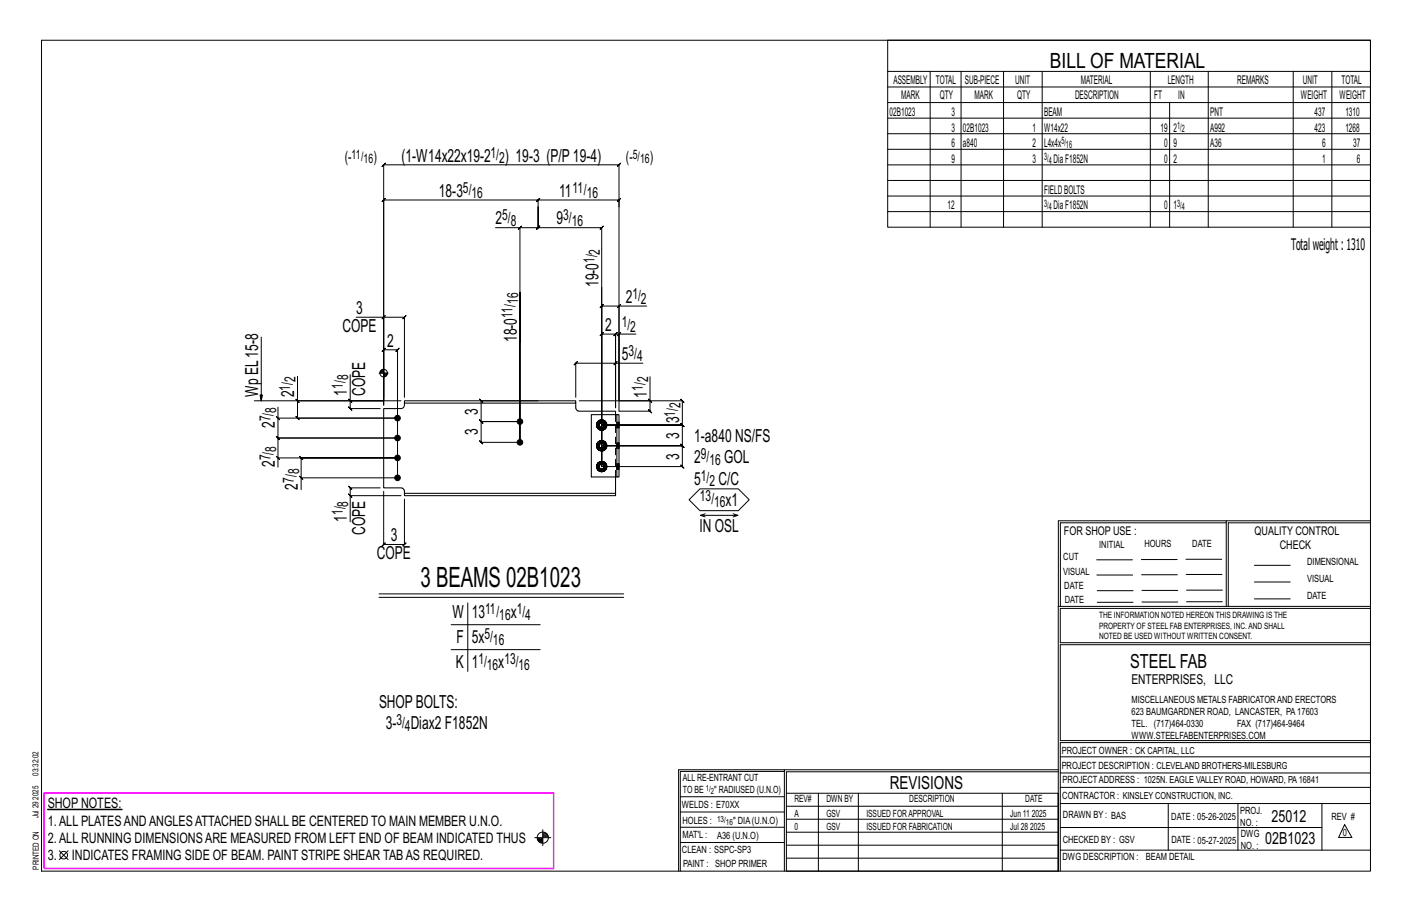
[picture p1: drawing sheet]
<svg xmlns="http://www.w3.org/2000/svg" width="432mm" height="279mm" viewBox="0 0 432 279" stroke-linecap="round" stroke-linejoin="round" font-family="sans-serif">
<g fill="#000" stroke="#000" stroke-width=".31">
<path d="M14.6 247.4h22.7v.1h-22.7z"/>
<circle cx="121.6" cy="127.8" r=".86"/>
<circle cx="121.6" cy="133.9" r=".86"/>
<circle cx="121.6" cy="140" r=".86"/>
<circle cx="159" cy="135.2" r=".86"/>
<circle cx="159" cy="128.9" r=".86"/>
<circle cx="121.6" cy="146.1" r=".86"/>
</g>
<g fill="none" stroke="#000" stroke-width=".31">
<path d="M12.7 12.3h406.4v254h-406.4zM271.5 12.3h147.6v57.2h-147.6zM271.5 21.8h147.6M271.5 26.6h147.6M271.5 31.4h147.6M271.5 36.1h147.6M284.5 21.8v47.7M293.9 21.8v47.7M306.9 21.8v47.7M318.7 21.8v47.7M351.8 21.8v47.7M357.7 31.4v38.1"/>
<path d="M369.5 21.8v47.7M395.5 21.8v47.7M407.3 21.8v47.7M271.5 40.9h147.6M271.5 45.6h147.6M271.5 50.4h147.6M271.5 55.2h147.6M271.5 59.9h147.6M151.5 69.6h7.5v65.6v-45.9v15.3M159 69.6h5.6l-.5 .5 1-1-.5 .5v-6.3v6.3l-.5 .5 1-1-.5 .5h19.4l-.5 .5 1-1-.5 .5v73v-49l-.5 .5 1-1-.5 .5h5.3M159.5 69.1l-1 1zM164.1 61.6l1-1z"/>
<path d="M164.6 63.3v-2.2l.5-.5-1 1 .5-.5h-47.3l.5-.5-1 1 .5-.5v62.7v-26.8h-8.4M164.6 61.1h24.7l-.5 .5 1-1-.5 .5v2.2M271.5 64.7h147.6M116.8 97.5l1-1zM117.3 97h6.4l-.5 .5 1-1-.5 .5v24.5M184 87.8v54.8M189.3 93.6l.5-.5-1 1zM197.7 93.6h-8.4v28.9M79.9 103.1v19.4l-.4-1.7h.8l-.4 1.7M91 115.1v7.4h26.3v-72.1l-.5 .5 1-1-.5 .5h72l-.5 .5 1-1-.5 .5v72.1h19.4l-.5-.5 1 1-.5-.5v7.4l-.5-.5 1 1-.5-.5h-24.7h24.7l-.5-.5 1 1-.5-.5v6.4l-.5-.5 1 1-.5-.5h-24.7h24.7l-.5-.5 1 1-.5-.5v6.3l-.5-.5 1 1-.5-.5h-24.7M107.1 114.5v8h15.5M115.9 114.1h2.8"/>
<path d="M116.3 113.6v.5M116.5 113.3v.8M116.7 113.1v1M116.9 113v1.1M117.1 112.9v1.2M117.3 112.7v8.8M117.5 114.1v1.1M117.8 114.1v1M118 114.1v.9M118.2 114.1v.8M118.4 114.1v.4M187.7 111.5l1-1z"/>
<path d="M188.2 111h-12.1l.5-.5-1 1 .5-.5v10.5M188.8 102.6l1-1zM189.3 102.1h-1.1l.5-.5-1 1 .5-.5v22.5M194.5 102.1h-5.2v23.6h9.5l.5 .5-1-1 .5 .5v-3.2M196.6 111h-8.4v13.6M198.8 115.2v7.3h-21.7M77.8 122.5h39.5v-15.6l-.5 .5 1-1-.5 .5h4.3l-.5 .5 1-1-.5 .5v39.2h-29.5v3.6M84.5 139.5l1 1zM84.5 127.3l1 1zM85 127.8v6.1l-.5-.5 1 1-.5-.5h36.6h-36.6l-.5-.5 1 1-.5-.5v6.1M90.5 122l1 1zM91 122.5v5.3l-.5-.5 1 1-.5-.5h30.6h-36.6v-3.3"/>
<path d="M106.6 122l1 1zM107.1 122.5v2.4l-.5-.5 1 1-.5-.5h9.2M164.6 122.5h-17.5l-.5-.5 1 1-.5-.5v6.4l-.5-.5 1 1-.5-.5h11.9h-11.9l-.5-.5 1 1-.5-.5v6.3l-.5-.5 1 1-.5-.5h11.9M182.5 129.9h.5M182.5 136.3h.5M182.6 129.3l.5 .2-.1 .4M182.6 135.7l.5 .2-.1 .4M182.9 131l.5 .3M182.9 137.4l.5 .3M183 129.9l.1 .4-.5 .2M183 136.3l.1 .4-.5 .2M183.1 129.5l.2-.3-.4-.3a1.52 1.52 0 0 0 0 2.1l.4-.3-.2-.4"/>
<path d="M183.1 135.9l.2-.3-.4-.4a1.52 1.52 0 0 0 0 2.2l.4-.4-.2-.3M183.3 130.7l.3 .2-.2 .4 .6 .1M183.3 137l.3 .2-.2 .5 .6 .1M183.4 128.5l-.5 .4M183.4 134.9l-.5 .3M183.6 130.9l.4 .1v.4l.6-.1M183.6 137.2l.4 .1v.5l.6-.1M184 128.4l-.6 .1 .2 .5-.3 .2M184 128.9l.4 .1 .2-.5 .5 .4-.4 .3M184 134.8l-.6 .1 .2 .4-.3 .3M184 135.3h.4l.2-.4 .5 .3-.4 .4M184.4 129l.3 .2 .3 .7h.5l-.1 .6"/>
<path d="M184.4 135.3l.3 .3 .3 .7h.5l-.1 .6M184.6 128.5l-.6-.1v.5l-.4 .1M184.6 134.9l-.6-.1v.5h-.4M184.7 130.7l.4 .3-.5 .3-.2-.4-.4 .1M184.7 137l.4 .4-.5 .3-.2-.5-.4 .1M184.9 130.3l.5 .2-.3 .5M184.9 136.7l.5 .2-.3 .5M185 129.9l-.3 .8-.3 .2M185 136.3l-.3 .7-.3 .2M185.1 128.9l.3 .4-.5 .2M185.1 135.2l.3 .5-.5 .2M185.4 129.3l.1 .6"/>
<path d="M185.4 135.7l.1 .6M188.2 124.6v-22.5l.5-.5-1 1 .5-.5h-4.2l.5-.5-1 1 .5-.5v40.5M198.3 122l1 1zM85 142.8v-2.8h36.6h-29.5l-.5-.5 1 1-.5-.5v6.1M91.6 145.6l1 1zM106.6 151l1 1zM116.3 149.1h-9.2l-.5-.5 1 1-.5-.5v2.4M117.3 150.2v16.2l-.5 .5 1-1-.5 .5h6.4l-.5 .5 1-1-.5 .5v-13.8M122.6 151.5h-15.5v8M182.5 142.6h.5M182.6 142l.5 .2-.1 .4M182.9 143.7l.5 .3"/>
<path d="M183 142.6l.1 .4-.5 .2M183.1 142.2l.2-.3-.4-.3a1.52 1.52 0 0 0 0 2.1l.4-.3-.2-.4M183.3 143.4l.3 .2-.2 .4 .6 .1M183.4 141.2l-.5 .4M183.6 143.6l.4 .1v.4l.6-.1M184 141.1l-.6 .1 .2 .5-.3 .2M184 141.6l.4 .1 .2-.5 .5 .4-.4 .3M184.4 141.7l.3 .2 .3 .7h.5l-.1 .6M184.6 141.2l-.6-.1v.5l-.4 .1M184.7 143.4l.4 .3-.5 .3-.2-.4-.4 .1M184.9 143l.5 .2-.3 .5M185 142.6l-.3 .8-.3 .2"/>
<path d="M185.1 141.6l.3 .4-.5 .2M185.4 142l.1 .6M214 149.4h11.8l3.3 3.4-3.3 3.3h-11.8l-3.3-3.3zM214.2 157.5h11.4l-1.4 .5M215.6 157.1l-1.4 .4 1.4 .5M224.2 157.1l1.4 .4M375 159.8h-50.7v25.6M375 159.2h-51.3l-.1 107.1M419.1 159.2h-44.1v26.2M419.1 159.8h-43.5v25.6M335.4 171.1h10.9M335.4 175.8h11"/>
<path d="M349 171h11M349.1 175.7h11M362.7 171h10.9M362.7 175.6h11M383.6 172.8h11M383.6 177.9h11M115.9 181.5h74.8M115.9 182.6h74.8M138 191h27.2M138 198.6h27.2M143.1 184.3v21M323.7 185.4h95.4"/>
<path d="M335.5 184.1h11M335.5 180.6h11M349.2 184h11M349.2 180.5h11M362.9 180.4h10.9M362.9 184h10.9M383.6 183.1h11M419.1 186h-94.9v10.5h94.9M419.1 197.1h-94.9v29.3h94.9v.6h-94.9v39.3M239.9 235.8h-31.9v30.5M239.9 235.3h-32.4v31M323.6 235.3h-83.7v31"/>
<path d="M323.6 235.9h-83.1v6.6M324.2 236.3h94.9M324.2 231.4h94.9M163.5 256.1h4.9M164.3 256.4h1.7M164.4 256.6h1.6M164.5 256.9h1.5M164.7 257.2h1.3M165 257.5h1M166 253.6v4.9M166 254.6h.9M166 255.8h1.7"/>
<path d="M166 254.9h1.3M166 255.2h1.5M166 255.5h1.6M208 252.9h31.9M208 257.5h31.9M208 243.6h31.9M208 248.2h31.9M240.5 242.5h83.1v23.8h-83.1zM240.5 258.4h83.1M240.5 254.4h83.1M240.5 250.4h83.1M240.5 246.5h83.1"/>
<path d="M250.3 242.5v23.8M262.5 242.5v23.8M306.5 242.5v23.8M324.2 253h80.1M324.2 245.6h94.9M324.2 259.9h94.9M324.2 240.7h94.9M357.3 245.6v14.3M378.6 245.6v14.3M404.3 245.6v14.3M411.2 252.1l2.2 3.9h-4zM18.1 260.1l2.7 2.7"/>
<path d="M20.8 260.1l-2.7 2.7M240.5 262.3h83.1"/>
<circle cx="117.3" cy="114.1" r="1.16"/>
<circle cx="166" cy="256.1" r="1.71"/>
<circle cx="19.5" cy="261.4" r="1.17"/>
</g>
<path d="M13.5 242.4h155.8v23.1h-155.8z" fill="none" stroke="#f0f" stroke-width=".5"/>
<path d="M123.7 122.5h52.4v.7h-52.4zM123.7 123.2a1.26 1.26 0 0 1-1.1 1.7h-5.3v24.2l5.7 .1 .6 .6 .1 1M176.1 123.2v1.6a1.02 1.02 0 0 0 1 .9h11.1v1.1M188.6 126.8h.7v19h-.7zM188.6 126.8h-7.8v19h7.8M123.7 150.8h64.5v.7h-64.5zM188.2 145.8v5" fill="none" stroke="#000" stroke-width=".32"/>
<g fill="none" stroke="#000" stroke-width=".31" stroke-dasharray="2 1.4">
<path d="M182.4 129.9l.1 .6zM182.4 136.3l.1 .6zM182.5 129.9l.1 .6zM182.5 129.9l.7-1.3-.7 1.3 .7 1.4-.7-1.4h.5M182.5 136.3l.1 .6zM182.5 136.3l.7-1.3-.7 1.3 .7 1.3-.7-1.3h.5M182.5 129.3l-.1 .6zM182.5 130.5l.4 .6zM182.5 135.7l-.1 .6zM182.5 136.9l.4 .5zM182.6 130.5l.5-.2-.1-.4M182.6 129.3l.5 .2-.1 .4"/>
<path d="M182.6 136.9l.5-.2-.1-.4M182.6 135.7l.5 .2-.1 .4M182.9 128.8l-.4 .5zM182.9 131.1l.5 .3zM182.9 128.8l.5-.3zM182.9 135.2l-.4 .5zM182.9 137.4l.5 .4zM182.9 135.2l.5-.4zM182.9 131l.5 .3zM182.9 131l.5 .3M182.9 128.9l.5-.4zM182.9 128.9l.5-.4"/>
<path d="M182.9 137.4l.5 .3zM182.9 137.4l.5 .3M182.9 135.2l.5-.3zM182.9 135.2l.5-.3M183.1 130.3l.5 .6M183.1 129.5l.5-.5M183.1 136.7l.5 .5M183.1 135.9l.5-.6M183.2 129.9l.1 .4zM183.2 136.3l.1 .4zM183.2 131.3h1.6zM183.2 128.6h1.6z"/>
<path d="M183.2 137.6h1.6zM183.2 135h1.6zM183.3 129.2l-.4-.3-.4 1 .1-.6v1.2l.3 .5-.3-.5 .3 .5 .4-.3M183.3 135.6l-.4-.4-.4 1.1 .1-.6v1.2l.3 .5-.3-.5 .3 .5 .4-.4M183.3 129.5l-.1 .4zM183.3 130.3l.3 .3zM183.3 129.5l.3-.3zM183.3 135.9l-.1 .4zM183.3 136.7l.3 .3zM183.3 135.9l.3-.3zM183.4 131.4l.6 .1zM183.4 128.5l.6-.2z"/>
<path d="M183.4 137.8l.6 .1zM183.4 134.8l.6-.1zM183.6 130.9l.4 .1v.4l-.6-.1 .6 .1-.6-.1zM183.6 130.6l.4 .1zM183.6 129.2l.4-.1zM183.6 137.2l.4 .1v.5l-.6-.1 .6 .1-.6-.1zM183.6 137l.4 .1zM183.6 135.6l.4-.1zM184 128.4l-.6 .1 .6-.1-.6 .1 .2 .5 .4-.1M184 131.5l.6-.1zM184 131.4l.6-.1zM184 131.4l.6-.1"/>
<path d="M184 131l.4-.1 .2 .4M184 130.7l.4-.1zM184 129.1l.4 .1zM184 128.4l.6 .1-.6-.1 .6 .1-.2 .5-.4-.1zM184 128.3l.6 .2zM184 134.8l-.6 .1 .6-.1-.6 .1 .2 .4h.4M184 137.9l.6-.1zM184 137.8l.6-.1zM184 137.8l.6-.1M184 137.3l.4-.1 .2 .5M184 137.1l.4-.1zM184 135.5l.4 .1z"/>
<path d="M184 134.8l.6 .1-.6-.1 .6 .1-.2 .4h-.4zM184 134.7l.6 .1zM184.4 130.9l.3-.2M184.4 130.6l.3-.3zM184.4 129.2l.3 .3zM184.4 129l.3 .2M184.4 137.2l.3-.2M184.4 137l.3-.3zM184.4 135.6l.3 .3zM184.4 135.3l.3 .3M184.6 131.3l.5-.3zM184.6 131.3l.5-.3"/>
<path d="M184.6 128.5l.5 .4zM184.6 128.5l.5 .4M184.6 137.7l.5-.3zM184.6 137.7l.5-.3M184.6 134.9l.5 .3zM184.6 134.9l.5 .3M184.6 131.4l.5-.3zM184.6 128.5l.5 .3zM184.6 137.8l.5-.4zM184.6 134.8l.5 .4zM184.7 129.5l.1 .4zM184.7 135.9l.1 .4z"/>
<path d="M184.8 128.6l.7 1.3zM184.8 135l.7 1.3zM184.8 129.9l-.1 .4zM184.8 136.3l-.1 .4zM184.9 130.3l.5 .2-.3 .5M184.9 129.5l.5-.2-.3-.4M184.9 136.7l.5 .2-.3 .5M184.9 135.9l.5-.2-.3-.5M185.1 131l-.4-.3 .3-.8M185.1 128.9l-.4 .3 .3 .7h.5l-.1 .6M185.1 137.4l-.4-.4 .3-.7M185.1 135.2l-.4 .4 .3 .7h.5l-.1 .6"/>
<path d="M185.1 128.8l.4 .5zM185.1 135.2l.4 .5zM185.4 129.3l.1 .6zM185.4 129.3l.1 .6M185.4 135.7l.1 .6zM185.4 135.7l.1 .6M185.5 130.5l-.4 .6zM185.5 129.3l.1 .6zM185.5 136.9l-.4 .5zM185.5 135.7l.1 .6zM185.5 129.9l-.7 1.4zM185.5 136.3l-.7 1.3z"/>
<path d="M185.6 129.9l-.1 .6zM185.6 136.3l-.1 .6zM188.6 129.1h.7zM188.6 129.6v.3h.7v-.3h-.7v-.3M188.6 135.4l.7 .1zM188.6 135.9v.4h.7v-.4h-.7v-.2M189.3 129.1v.2M189.3 129.6v-.3h-.7v-.2M189.3 129.9v.4h-.7v-.4M189.3 130.3v.2h-.7v-.2M189.3 130.5v.2h-.7v-.2M189.3 130.7h-.7"/>
<path d="M189.3 135.5v.2M189.3 135.9v-.2h-.7v-.2M189.3 136.3v.3h-.7v-.3M189.3 136.6v.3h-.7v-.3M189.3 136.9v.2h-.7v-.2M189.3 137.1h-.7M182.4 142.6l.1 .6zM182.5 142.6l.1 .6zM182.5 142.6l.7-1.3-.7 1.3 .7 1.4-.7-1.4h.5M182.5 142l-.1 .6zM182.5 143.2l.4 .6zM182.6 143.2l.5-.2-.1-.4"/>
<path d="M182.6 142l.5 .2-.1 .4M182.9 141.5l-.4 .5zM182.9 143.8l.5 .3zM182.9 141.5l.5-.3zM182.9 143.7l.5 .3zM182.9 143.7l.5 .3M182.9 141.6l.5-.4zM182.9 141.6l.5-.4M183.1 143l.5 .6M183.1 142.2l.5-.5M183.2 142.6l.1 .4zM183.2 144h1.6z"/>
<path d="M183.2 141.3h1.6zM183.3 141.9l-.4-.3-.4 1 .1-.6v1.2l.3 .5-.3-.5 .3 .5 .4-.3M183.3 142.2l-.1 .4zM183.3 143l.3 .3zM183.3 142.2l.3-.3zM183.4 144.1l.6 .1zM183.4 141.2l.6-.2zM183.6 143.6l.4 .1v.4l-.6-.1 .6 .1-.6-.1zM183.6 143.3l.4 .1zM183.6 141.9l.4-.1zM184 141.1l-.6 .1 .6-.1-.6 .1 .2 .5 .4-.1M184 144.2l.6-.1z"/>
<path d="M184 144.1l.6-.1zM184 144.1l.6-.1M184 143.7l.4-.1 .2 .4M184 143.4l.4-.1zM184 141.8l.4 .1zM184 141.1l.6 .1-.6-.1 .6 .1-.2 .5-.4-.1zM184 141l.6 .2zM184.4 143.6l.3-.2M184.4 143.3l.3-.3zM184.4 141.9l.3 .3zM184.4 141.7l.3 .2M184.6 144l.5-.3z"/>
<path d="M184.6 144l.5-.3M184.6 141.2l.5 .4zM184.6 141.2l.5 .4M184.6 144.1l.5-.3zM184.6 141.2l.5 .3zM184.7 142.2l.1 .4zM184.8 141.3l.7 1.3zM184.8 142.6l-.1 .4zM184.9 143l.5 .2-.3 .5M184.9 142.2l.5-.2-.3-.4M185.1 143.7l-.4-.3 .3-.8M185.1 141.6l-.4 .3 .3 .7h.5l-.1 .6"/>
<path d="M185.1 141.5l.4 .5zM185.4 142l.1 .6zM185.4 142l.1 .6M185.5 143.2l-.4 .6zM185.5 142l.1 .6zM185.5 142.6l-.7 1.4zM185.6 142.6l-.1 .6zM188.2 145.8v-19M188.6 141.8h.7zM188.6 142.3v.3h.7v-.3h-.7v-.3M189.3 141.8v.2M189.3 142.3v-.3h-.7v-.2"/>
<path d="M189.3 142.6v.4h-.7v-.4M189.3 143v.2h-.7v-.2M189.3 143.2v.2h-.7v-.2M189.3 143.4h-.7"/>
</g>
<text font-size="8.6" x="128.6" y="179.6">3 BEAMS 02B1023</text>
<text font-size="6.4" x="321.1" y="20.7">BILL OF MATERIAL</text>
<text font-size="5.9" x="345.6" y="204.1">STEEL FAB</text>
<g font-size="5.5">
<text x="122.8" y="49.4">(1-W14x22x19-2</text>
<text x="154.4" y="49.4">) 19-3 (P/P19-4)</text>
<text x="134.2" y="60.1">18-3</text>
<text x="171" y="60.1">11</text>
<text x="151.5" y="68.6">2</text>
<text x="170.2" y="68.6">9</text>
<text x="183" y="87.8" transform="rotate(-90 183 87.8)">19-0</text>
<text x="108.9" y="96">3</text>
<text x="191.3" y="92.6">2</text>
<text x="104.7" y="101.5">COPE</text>
<text x="185.1" y="101.1">2</text>
<text x="118.4" y="105.9">2</text>
<text x="158" y="104.6" transform="rotate(-90 158 104.6)">18-0</text>
<text x="190.2" y="110">5</text>
<text x="78.9" y="121.5" transform="rotate(-90 78.9 121.5)">Wp EL15-8</text>
<text x="90" y="121.5" transform="rotate(-90 90 121.5)">2</text>
<text x="106.1" y="120.9" transform="rotate(-90 106.1 120.9)">1</text>
<text x="111.6" y="120.9" transform="rotate(-90 111.6 120.9)">COPE</text>
<text x="197.8" y="121.6" transform="rotate(-90 197.8 121.6)">1</text>
<text x="84" y="130.9" transform="rotate(-90 84 130.9)">2</text>
<text x="146.1" y="126.7" transform="rotate(-90 146.1 126.7)">3</text>
<text x="207.7" y="129.4" transform="rotate(-90 207.7 129.4)">3</text>
<text x="146.1" y="133" transform="rotate(-90 146.1 133)">3</text>
<text x="207.7" y="134.1" transform="rotate(-90 207.7 134.1)">3</text>
<text x="212.3" y="135.1">1-a840 NS/FS</text>
<text x="84" y="142.8" transform="rotate(-90 84 142.8)">2</text>
<text x="207.7" y="140.6" transform="rotate(-90 207.7 140.6)">3</text>
<text x="212.3" y="141.6">2</text>
<text x="221.5" y="141.6">GOL</text>
<text x="91.1" y="149.7" transform="rotate(-90 91.1 149.7)">2</text>
<text x="212.3" y="148.1">5</text>
<text x="219.7" y="148.1">C/C</text>
<text x="221.9" y="154.5">x1</text>
<text x="106.1" y="159.5" transform="rotate(-90 106.1 159.5)">1</text>
<text x="111.6" y="163.6" transform="rotate(-90 111.6 163.6)">COPE</text>
<text x="119.5" y="165.5">3</text>
<text x="213.9" y="162.6">IN OSL</text>
<text x="115.3" y="171">COPE</text>
<text x="138.4" y="189">W</text>
<text x="144.2" y="189">13</text>
<text x="156.2" y="189">x</text>
<text x="139.6" y="196.6">F</text>
<text x="144.2" y="196.6">5x</text>
<text x="139.4" y="204.3">K</text>
<text x="144.2" y="204.3">1</text>
<text x="152.4" y="204.3">x</text>
<text x="115.9" y="216.4">SHOPBOLTS:</text>
<text x="118" y="222.9">3-</text>
<text x="125.6" y="222.9">Diax2 F1852N</text>
<text x="272.2" y="241.1">REVISIONS</text>
</g>
<g font-size="5.1">
<text x="388.9" y="251.3">25012</text>
<text x="386.9" y="258.1">02B1023</text>
</g>
<text font-size="4.9" x="394.8" y="76.4">Totalweight : 1310</text>
<g font-size="4.7">
<text x="105.4" y="49.5">(-</text>
<text x="114.2" y="49.5">)</text>
<text x="150" y="48.1">1/</text>
<text x="152.6" y="49.8">2</text>
<text x="191.4" y="49.5">(-</text>
<text x="198.7" y="49.5">)</text>
<text x="141.6" y="58.9">5/</text>
<text x="175.1" y="58.9">11/</text>
<text x="144.2" y="60.6">16</text>
<text x="179.4" y="60.6">16</text>
<text x="153.6" y="67.4">5/</text>
<text x="156.2" y="69">8</text>
<text x="172.3" y="67.4">3/</text>
<text x="174.9" y="69">16</text>
<text x="183.4" y="77.8" transform="rotate(-90 183.4 77.8)">2</text>
<text x="181.8" y="80.4" transform="rotate(-90 181.8 80.4)">1/</text>
<text x="158.4" y="92.8" transform="rotate(-90 158.4 92.8)">16</text>
<text x="193.4" y="91.3">1/</text>
<text x="196" y="93">2</text>
<text x="156.8" y="97.2" transform="rotate(-90 156.8 97.2)">11/</text>
<text x="190.1" y="99.9">1/</text>
<text x="192.7" y="101.6">2</text>
<text x="192.2" y="108.8">3/</text>
<text x="194.8" y="110.5">4</text>
<text x="88.7" y="119.4" transform="rotate(-90 88.7 119.4)">1/</text>
<text x="90.4" y="116.8" transform="rotate(-90 90.4 116.8)">2</text>
<text x="104.9" y="118.9" transform="rotate(-90 104.9 118.9)">1/</text>
<text x="106.5" y="116.3" transform="rotate(-90 106.5 116.3)">8</text>
<text x="196.5" y="119.5" transform="rotate(-90 196.5 119.5)">1/</text>
<text x="198.2" y="116.9" transform="rotate(-90 198.2 116.9)">2</text>
<text x="208.1" y="124.8" transform="rotate(-90 208.1 124.8)">2</text>
<text x="82.8" y="128.8" transform="rotate(-90 82.8 128.8)">7/</text>
<text x="84.4" y="126.2" transform="rotate(-90 84.4 126.2)">8</text>
<text x="206.4" y="127.4" transform="rotate(-90 206.4 127.4)">1/</text>
<text x="82.8" y="140.7" transform="rotate(-90 82.8 140.7)">7/</text>
<text x="84.4" y="138.1" transform="rotate(-90 84.4 138.1)">8</text>
<text x="214.3" y="140.4">9/</text>
<text x="217" y="142">16</text>
<text x="89.9" y="147.6" transform="rotate(-90 89.9 147.6)">7/</text>
<text x="91.5" y="145" transform="rotate(-90 91.5 145)">8</text>
<text x="214.3" y="146.9">1/</text>
<text x="217" y="148.5">2</text>
<text x="106.5" y="154.8" transform="rotate(-90 106.5 154.8)">8</text>
<text x="214" y="153.3">13/</text>
<text x="218.4" y="155">16</text>
<text x="104.9" y="157.5" transform="rotate(-90 104.9 157.5)">1/</text>
<text x="148.3" y="187.8">11/</text>
<text x="152.7" y="189.4">16</text>
<text x="158" y="187.8">1/</text>
<text x="160.6" y="189.4">4</text>
<text x="148.1" y="195.4">5/</text>
<text x="150.7" y="197.1">16</text>
<text x="146.3" y="203">1/</text>
<text x="154.2" y="203">13/</text>
<text x="148.9" y="204.7">16</text>
<text x="158.6" y="204.7">16</text>
<text x="121.2" y="221.7">3/</text>
<text x="123.8" y="223.3">4</text>
</g>
<g font-size="4.4">
<text x="14.6" y="247.1">SHOP NOTES:</text>
<text x="14.6" y="257.6">2.ALL RUNNING DIMENSIONSARE MEASURED FROM LEFT END OF BEAM INDICATED THUS</text>
<text x="14.6" y="252.4">1.ALL PLATESANDANGLESATTACHED SHALL BE CENTERED TO MAIN MEMBER U.N.O.</text>
<text x="14.6" y="262.8">3.</text>
<text x="22" y="262.8">INDICATES FRAMING SIDE OF BEAM. PAINT STRIPE SHEAR TABAS REQUIRED.</text>
</g>
<text font-size="4.2" x="346" y="209.1">ENTERPRISES, LLC</text>
<g font-size="4">
<text x="107.5" y="48.5">11/</text>
<text x="111.2" y="49.9">16</text>
<text x="193.5" y="48.5">5/</text>
<text x="195.7" y="49.9">16</text>
</g>
<g font-size="3.7">
<text x="273.2" y="25.6">ASSEMBLY</text>
<text x="286.2" y="25.6">TOTAL</text>
<text x="295.1" y="25.6">SUB-PIECE</text>
<text x="310.4" y="25.6">UNIT</text>
<text x="330.5" y="25.6">MATERIAL</text>
<text x="357.1" y="25.6">LENGTH</text>
<text x="378.3" y="25.6">REMARKS</text>
<text x="398.4" y="25.6">UNIT</text>
<text x="410.2" y="25.6">TOTAL</text>
<text x="272.1" y="35.5">02B1023</text>
<text x="275.6" y="30.4">MARK</text>
<text x="287.4" y="30.4">QTY</text>
<text x="290.9" y="35.5">3</text>
<text x="298" y="30.4">MARK</text>
<text x="311" y="30.4">QTY</text>
<text x="319.3" y="35.5">BEAM</text>
<text x="328.7" y="30.4">DESCRIPTION</text>
<text x="353" y="30.4">FT</text>
<text x="360.3" y="30.4">IN</text>
<text x="370.1" y="35.5">PNT</text>
<text x="397.8" y="30.4">WEIGHT</text>
<text x="402" y="35.5">437</text>
<text x="409.6" y="30.4">WEIGHT</text>
<text x="411.4" y="35.5">1310</text>
<text x="290.9" y="40.2">3</text>
<text x="294.5" y="40.2">02B1023</text>
<text x="315.8" y="40.2">1</text>
<text x="319.3" y="40.2">W14x22</text>
<text x="354.9" y="40.2">19</text>
<text x="358.9" y="40.2">2</text>
<text x="370.1" y="40.2">A992</text>
<text x="402" y="40.2">423</text>
<text x="411.4" y="40.2">1268</text>
<text x="290.9" y="45">6</text>
<text x="294.5" y="45">a840</text>
<text x="315.8" y="45">2</text>
<text x="319.3" y="45">L4x4x</text>
<text x="356" y="45">0</text>
<text x="358.9" y="45">9</text>
<text x="370.1" y="45">A36</text>
<text x="404.3" y="45">6</text>
<text x="413.8" y="45">37</text>
<text x="290.9" y="49.7">9</text>
<text x="315.8" y="49.7">3</text>
<text x="322.2" y="49.7">DiaF1852N</text>
<text x="356" y="49.7">0</text>
<text x="358.9" y="49.7">2</text>
<text x="404.3" y="49.7">1</text>
<text x="415" y="49.7">6</text>
<text x="319.3" y="59.3">FIELDBOLTS</text>
<text x="289.8" y="64">12</text>
<text x="322.2" y="64">DiaF1852N</text>
<text x="356" y="64">0</text>
<text x="358.9" y="64">1</text>
<text x="325.3" y="163.4">FOR SHOP USE :</text>
<text x="383.7" y="163.4">QUALITY CONTROL</text>
<text x="391.4" y="167.8">CHECK</text>
</g>
<g font-size="3.1">
<text x="360" y="39.4">1/</text>
<text x="361.4" y="40.5">2</text>
<text x="324.6" y="44.1">5/</text>
<text x="326" y="45.3">16</text>
<text x="319.3" y="48.9">3/</text>
<text x="320.7" y="50">4</text>
<text x="319.3" y="63.2">3/</text>
<text x="320.7" y="64.3">4</text>
<text x="360" y="63.2">3/</text>
<text x="361.4" y="64.3">4</text>
<text x="336.2" y="167.4">INITIAL</text>
<text x="350" y="167.1">HOURS</text>
<text x="364.6" y="167.2">DATE</text>
<text x="325.2" y="171.3">CUT</text>
<text x="399.8" y="172.8">DIMENSIONAL</text>
<text x="325.1" y="175.8">VISUAL</text>
<text x="399.8" y="177.9">VISUAL</text>
<text x="325.5" y="180">DATE</text>
<text x="325.7" y="184.4">DATE</text>
<text x="399.8" y="183.1">DATE</text>
<text x="346" y="215">MISCELLANEOUS METALS FABRICATORAND ERECTORS</text>
<text x="346" y="218.6">623 BAUMGARDNER ROAD, LANCASTER, PA17603</text>
<text x="346" y="225.8">WWW.STEELFABENTERPRISES.COM</text>
<text x="346" y="222.2">TEL. (717)464-0330</text>
<text x="378.3" y="222.2">FAX (717)464-9464</text>
<text x="324.7" y="230.5">PROJECT OWNER : CK CAPITAL, LLC</text>
<text x="208.8" y="238.8">ALL RE-ENTRANT CUT</text>
<text x="324.7" y="235.1">PROJECT DESCRIPTION : CLEVELAND BROTHERS-MILESBURG</text>
<text x="324.9" y="239.5">PROJECTADDRESS : 1025N. EAGLE VALLEY ROAD, HOWARD, PA16841</text>
<text x="208.8" y="242.5">TO BE</text>
<text x="218.4" y="242.5">&quot; RADIUSED (U.N.O)</text>
<text x="242.9" y="245.3">REV#</text>
<text x="252.7" y="245.3">DWN BY</text>
<text x="278.1" y="245.3">DESCRIPTION</text>
<text x="313.5" y="245.3">DATE</text>
<text x="324.9" y="244.2">CONTRACTOR : KINSLEY CONSTRUCTION, INC.</text>
<text x="208.5" y="247">WELDS : E70XX</text>
<text x="208.7" y="251.7">HOLES :</text>
<text x="224.2" y="251.8">&quot; DIA(U.N.O)</text>
<text x="242.9" y="249.9">A</text>
<text x="252.7" y="249.9">GSV</text>
<text x="264.9" y="249.9">ISSUED FORAPPROVAL</text>
<text x="309" y="249.9">Jun 11</text>
<text x="315.5" y="249.9">2025</text>
<text x="325.1" y="250">DRAWN BY : BAS</text>
<text x="358.2" y="250.5">DATE : 05-26-2025</text>
<text x="379.3" y="248.9">PROJ.</text>
<text x="407.2" y="250.5">REV #</text>
<text x="208.7" y="256.3">MAT'L :</text>
<text x="219.3" y="256.4">A36 (U.N.O)</text>
<text x="242.9" y="253.8">0</text>
<text x="252.7" y="253.8">GSV</text>
<text x="264.9" y="253.8">ISSUED FOR FABRICATION</text>
<text x="309" y="253.8">Jul 28</text>
<text x="315" y="253.8">2025</text>
<text x="325" y="257.6">CHECKED BY : GSV</text>
<text x="358.3" y="257.7">DATE : 05-27-2025</text>
<text x="379.3" y="252.5">NO. :</text>
<text x="379.5" y="255.9">DWG</text>
<text x="410.6" y="255.5">0</text>
<text x="208.6" y="260.7">CLEAN : SSPC-SP3</text>
<text x="324.9" y="262.9">DWG DESCRIPTION :</text>
<text x="350.4" y="263">BEAM DETAIL</text>
<text x="379.5" y="259.5">NO. :</text>
<text x="208.9" y="265">PAINT : SHOP PRIMER</text>
</g>
<g font-size="2.7">
<text x="336.1" y="189">THE INFORMATION NOTED HEREON THIS DRAWING IS THE</text>
<text x="336.1" y="195.4">NOTED BE USED WITHOUT WRITTEN CONSENT.</text>
<text x="336.1" y="192.2">PROPERTY OF STEEL FAB ENTERPRISES, INC.AND SHALL</text>
</g>
<g font-size="2.6">
<text x="215.9" y="241.8">1/</text>
<text x="217.4" y="242.7">2</text>
<text x="219.3" y="251.1">13/</text>
<text x="222" y="252.1">16</text>
</g>
<g font-size="2.5">
<text x="11.7" y="237.1" transform="rotate(-90 11.7 237.1)">03:32:02</text>
<text x="11.8" y="244.4" transform="rotate(-90 11.8 244.4)">2025</text>
<text x="11.8" y="250.1" transform="rotate(-90 11.8 250.1)">Jul 29</text>
<text x="11.9" y="265.8" transform="rotate(-90 11.9 265.8)">PRINTED ON</text>
</g>
</svg>
